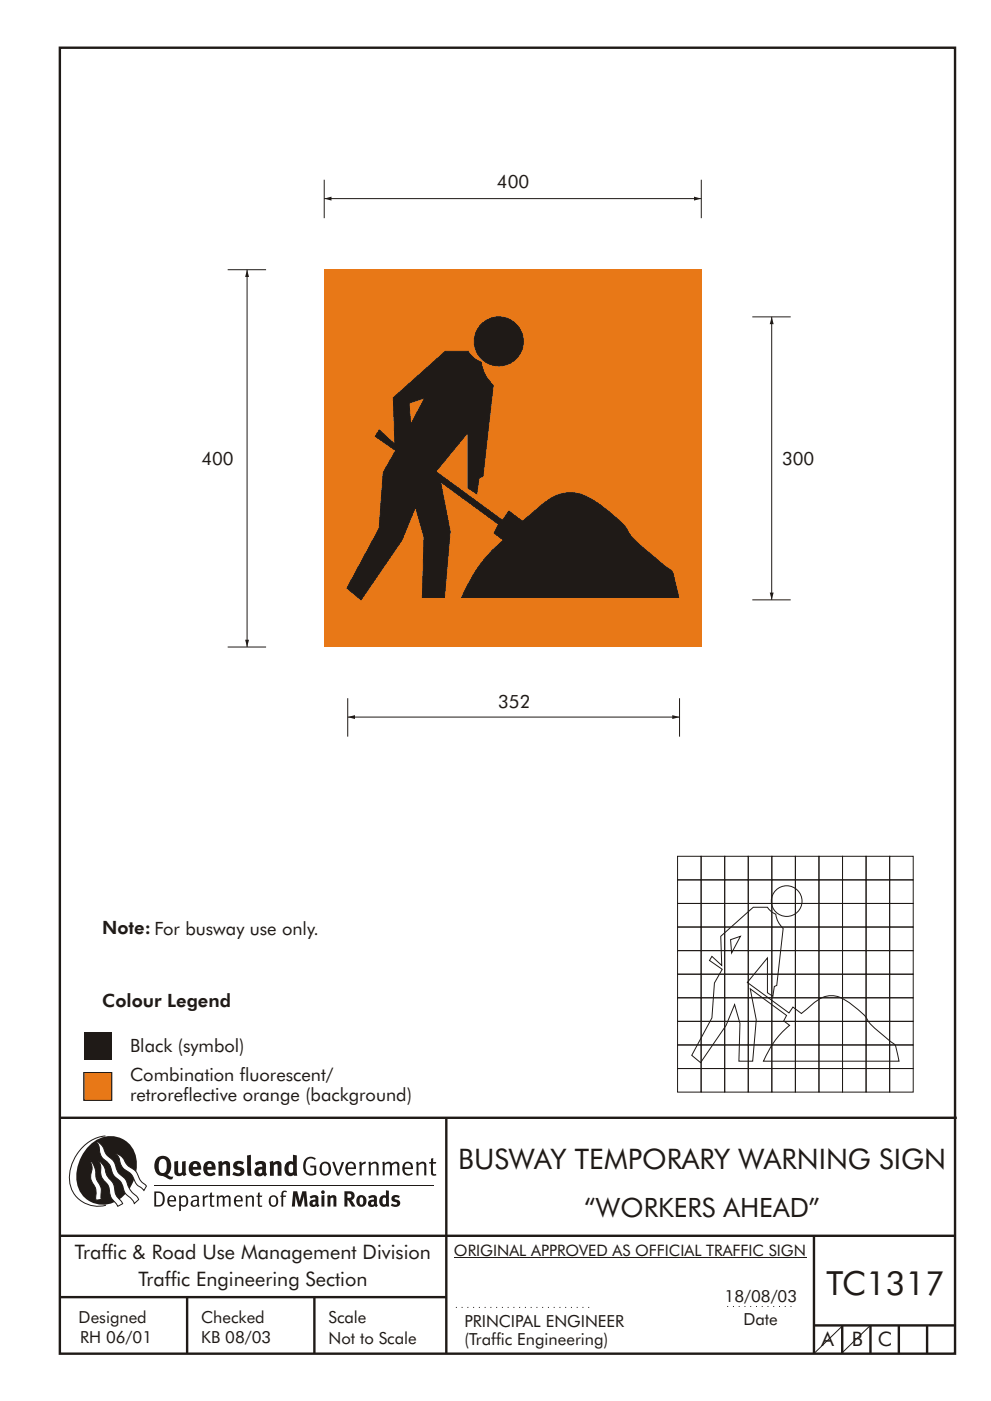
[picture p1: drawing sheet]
<svg xmlns="http://www.w3.org/2000/svg" width="210mm" height="297mm" viewBox="0 0 210 297" stroke-linecap="round" stroke-linejoin="round" font-family="sans-serif">
<path d="M17.8 218.8h5.9v5.9h-5.9z" fill="#1f1a17"/>
<path d="M17.8 227.4h5.9v5.9h-5.9z" fill-rule="evenodd" fill="#e87817" stroke="#1f1a17" stroke-width=".21"/>
<g fill="none" stroke="#1f1a17" stroke-width=".51">
<path d="M12.7 10.1h189.9v276.9h-189.9zM12.7 237h190.3M94.7 236.9v50.1M12.7 262h190M12.7 275h82M39.7 275v12M66.7 275v12M172.7 262v25M172.7 281h30M178.7 281v6M184.7 281v6M190.7 281v6"/>
<path d="M196.7 281v6"/>
</g>
<path d="M96.7 277.2h28.6M154.3 277h14" fill="none" stroke="#1f1a17" stroke-width=".21" stroke-dasharray=".2 1" stroke-linecap="butt"/>
<path d="M96.3 266.7h74.7" fill="none" stroke="#1f1a17" stroke-width=".21"/>
<path d="M17.8 227.4h5.9v5.9h-5.9z" fill-rule="evenodd" fill="#e87817" stroke="#1f1a17" stroke-width=".21"/>
<g fill="#1f1a17">
<path d="M64.9 245.6a1.61 1.61 0 0 1 2.1 0l-.2 .3a1.17 1.17 0 0 0-1.4-.2 1.17 1.17 0 0 0-.6 1.3 1.42 1.42 0 0 0 1.2 1.9l.7-.2v-1.2h-.8l-.1-.4h1.3v1.9a1.82 1.82 0 0 1-2.2-.1 1.82 1.82 0 0 1-.6-2.1l.2-.7z" fill-rule="evenodd"/>
<path d="M68.2 246.5a1.77 1.77 0 0 0 .4 2.7 1.39 1.39 0 0 0 1.4-.5 1.39 1.39 0 0 0 .2-1.5 1.19 1.19 0 0 0-2-.7zM68.5 246.8a.83 .83 0 0 1 1 .1 .83 .83 0 0 1 .2 1 .75 .75 0 0 1-.6 1 .75 .75 0 0 1-.8-.8v-.9z" fill-rule="evenodd"/>
<path d="M70.5 246.4l.4-.1 .8 2.4 .8-2.3h.5l-1.1 2.8h-.4z" fill-rule="evenodd"/>
<path d="M73.6 246.7a1.74 1.74 0 0 0 .5 2.5h.9l.5-.3-.2-.3a.89 .89 0 0 1-1.1 .2 .89 .89 0 0 1-.4-.9h1.7a1.15 1.15 0 0 0-.4-1.4 1.15 1.15 0 0 0-1.5 .2zM74 246.9a.67 .67 0 0 1 .8-.2 .67 .67 0 0 1 .3 .8h-1.3z" fill-rule="evenodd"/>
<path d="M76.2 246.4l.4-.1 .1 .4 .5-.4h.5l-.2 .5a.61 .61 0 0 0-.8 .6v1.8h-.4z" fill-rule="evenodd"/>
<path d="M78.1 246.4l.5-.1 .1 .4a.89 .89 0 0 1 .9-.4 .89 .89 0 0 1 .7 .7v2.2h-.4v-2.2l-.1-.2-.3-.1-.8 .4v2.1h-.4z" fill-rule="evenodd"/>
<path d="M81.1 246.4l.4-.1 .1 .4a.83 .83 0 0 1 .8-.4 .83 .83 0 0 1 .7 .5 .86 .86 0 0 1 .9-.5 .86 .86 0 0 1 .7 .7v2.2h-.4l-.1-2.3a.5 .5 0 0 0-.8 0l-.2 .2v2.1h-.5v-2.2l-.4-.3-.7 .4v2.1h-.4z" fill-rule="evenodd"/>
<path d="M85.7 246.7a1.74 1.74 0 0 0 .5 2.5h.9l.5-.3-.2-.3a.89 .89 0 0 1-1.1 .2 .89 .89 0 0 1-.4-.9h1.7a1.15 1.15 0 0 0-.5-1.4 1.15 1.15 0 0 0-1.4 .2zM86 246.9a.67 .67 0 0 1 .9-.2 .67 .67 0 0 1 .3 .8h-1.3z" fill-rule="evenodd"/>
<path d="M88.3 246.4l.4-.1 .1 .4a.89 .89 0 0 1 .9-.4 .89 .89 0 0 1 .8 .7v2.2h-.5v-2.2l-.1-.2-.3-.1-.8 .4v2.1h-.4z" fill-rule="evenodd"/>
<path d="M91.5 245.6l.4-.1v.9h.7l-.2 .3h-.5v2.1l.1 .1h.5l.1 .3a.71 .71 0 0 1-1.2-.6v-1.9h-.3v-.3h.3z" fill-rule="evenodd"/>
<path d="M37 246.3l.8-.2v2a.46 .46 0 0 0 .2 .6 .46 .46 0 0 0 .6-.2v-2.2l.8-.2v2.4l.2 .5-.6 .4-.2-.3a1.03 1.03 0 0 1-1.2 .2 1.03 1.03 0 0 1-.6-1z" fill-rule="evenodd"/>
<path d="M40.4 246.6a1.64 1.64 0 0 0 0 2.3 1.64 1.64 0 0 0 2.3 .1l-.4-.5a.78 .78 0 0 1-.9 .3 .78 .78 0 0 1-.5-.8h1.8a1.37 1.37 0 0 0-.6-1.6 1.37 1.37 0 0 0-1.7 .2zM41.1 246.9a.48 .48 0 0 1 .6-.1 .48 .48 0 0 1 .2 .6h-1z" fill-rule="evenodd"/>
<path d="M43.5 246.6a1.65 1.65 0 0 0-.2 2 1.65 1.65 0 0 0 1.9 .7l.5-.3-.3-.5a.78 .78 0 0 1-.9 .3 .78 .78 0 0 1-.5-.8h1.8a1.37 1.37 0 0 0-.6-1.6 1.37 1.37 0 0 0-1.7 .2zM44.1 246.9a.48 .48 0 0 1 .6-.1 .48 .48 0 0 1 .2 .6h-.9z" fill-rule="evenodd"/>
<path d="M46.3 246.3l.7-.2 .1 .4a.95 .95 0 0 1 1-.3 .95 .95 0 0 1 .7 .8v2.3h-.8v-2.3l-.3-.2-.5 .3v2.2h-.8z" fill-rule="evenodd"/>
<path d="M49.7 246.5a1.73 1.73 0 0 1 2-.1l-.2 .6-.6-.2a.42 .42 0 0 0-.6 .2l.2 .3a1.23 1.23 0 0 1 1.4 1 1.47 1.47 0 0 1-2.3 .9l-.3-.2 .3-.6 .7 .4a.47 .47 0 0 0 .7-.4 .87 .87 0 0 0-1-.5l-.4-.2-.1-.4z" fill-rule="evenodd"/>
<path d="M54.1 246.6l.3 .6 .3-.2a.62 .62 0 0 1 .9 0l.1 .4a1.21 1.21 0 0 0-1.4 .3 1.21 1.21 0 0 0-.1 1.3 1.19 1.19 0 0 0 1.6 .1l.5 .3 .4-.4-.3-.4v-1.4a.96 .96 0 0 0-1.3-1zM55 248l.6-.1v.7a.43 .43 0 0 1-.6 .1 .43 .43 0 0 1 0-.7z" fill-rule="evenodd"/>
<path d="M57.2 246.3l.7-.2 .1 .4a.95 .95 0 0 1 1-.3 .95 .95 0 0 1 .7 .8v2.3h-.8v-2.3l-.2-.2-.6 .3v2.2h-.8z" fill-rule="evenodd"/>
<path d="M62.2 244.8v1.5a1.29 1.29 0 0 0-1.4 .2 1.29 1.29 0 0 0-.5 1.3 1.24 1.24 0 0 0 .6 1.4 1.24 1.24 0 0 0 1.4-.1l.1 .2h.7l-.1-4.3zM61.5 246.9l.4-.1 .3 .2v1.5l-.3 .1a.48 .48 0 0 1-.6-.4 1.52 1.52 0 0 1 .2-1.3z" fill-rule="evenodd"/>
<path d="M52.4 245l.8-.2 .2 4.5h-.8l-.1-.2z" fill-rule="evenodd"/>
</g>
<path d="M22.4 240.8a9 9 0 0 0-7.4 10.9 6.2 6.2 0 0 0 7.5 3.8M32.7 251.4h59.4" fill="none" stroke="#1f1a17" stroke-width=".21"/>
<path d="M19.1 242.7a5.7 5.7 0 0 1 6.5-1.4 5.7 5.7 0 0 1 3.4 5.7 8.6 8.6 0 0 1-6.2 8.3 5.7 5.7 0 0 1-6.5-7 9.9 9.9 0 0 1 2.8-5.6z" fill-rule="evenodd" fill="#1f1a17"/>
<path d="M24.5 244.5a3.1 3.1 0 0 1 2.3 2.2l.7 .7a3.2 3.2 0 0 1 2 2.4l.4 .6 1.2 1.1-.6 .9-.2-.3a3.5 3.5 0 0 1-1.9-2.1 3.8 3.8 0 0 0-2.1-2.1 3.5 3.5 0 0 1-1-2.3zM20.4 241.9a3.4 3.4 0 0 1 1.9 2.5l.7 .8a3.3 3.3 0 0 1 1.7 2.6 4.4 4.4 0 0 0 1.7 2l.3 .3a6.1 6.1 0 0 0 2.5 3.7l.2 .5-.9 .9a6.1 6.1 0 0 0-1.9-2.2l-.4-.8a3.6 3.6 0 0 0-1.9-2.8l-.6-1a3.6 3.6 0 0 0-1.9-2.8 3.7 3.7 0 0 1-.8-2.4zM21 246.1a3.4 3.4 0 0 1 1.5 2.8l.6 .9a3.8 3.8 0 0 1 1.4 3.1l.3 .7 1.2 1.6-1 .6-.5-.8a3.2 3.2 0 0 1-1.3-2.8 4.3 4.3 0 0 0-1.4-2.2 4.7 4.7 0 0 1-.5-2.9zM19.2 246.1a5.1 5.1 0 0 1 1.2 3.7l.3 .7a3.1 3.1 0 0 1 .7 3l.1 .8-1.1 .2-.1-.8a3.5 3.5 0 0 0-.9-3.2 3.6 3.6 0 0 1 .1-2.6z" fill-rule="evenodd" fill="#fff" stroke="#1f1a17" stroke-width=".21"/>
<g fill="#1f1a17">
<path d="M33.4 245.5a2.51 2.51 0 0 0 .4 3.7l.8 .1a2.78 2.78 0 0 0 2 .7l.2-.5h-.6l-.7-.4a2.56 2.56 0 0 0 0-3.8 1.83 1.83 0 0 0-2.1 .2zM34 245.9a.87 .87 0 0 1 1 0 .87 .87 0 0 1 .4 .9v.4a1.17 1.17 0 0 1-.9 1.5l-.3-.1a2.38 2.38 0 0 1-.2-2.7z" fill-rule="evenodd"/>
<path d="M33.1 252.9v2.6a1.12 1.12 0 0 0 1.2-.3 1.12 1.12 0 0 0 .2-1.2l-.1-.5-.3-.4zM32.7 252.6h1.1a1.67 1.67 0 0 1 1.2 1.7 1.67 1.67 0 0 1-1.3 1.5h-1zM36.1 253.9l-.2 .5h1.1a.55 .55 0 0 0-.3-.6 .55 .55 0 0 0-.6 .1zM35.8 253.8a.95 .95 0 0 1 1.2-.2 .95 .95 0 0 1 .4 1.1h-1.5a.72 .72 0 0 0 .4 .8 .72 .72 0 0 0 .9-.2l.1 .3a1.15 1.15 0 0 1-1.5 0 1.15 1.15 0 0 1-.2-1.5zM38.4 254.1v1.2a.7 .7 0 0 0 .9 .1 .7 .7 0 0 0 .2-.9 .61 .61 0 0 0-.4-.7 .61 .61 0 0 0-.7 .3zM38 253.5l.3-.1 .1 .4a.95 .95 0 0 1 1.2-.2 .95 .95 0 0 1 .3 1.2 .92 .92 0 0 1-.5 1 .92 .92 0 0 1-1-.2v1.1l-.4 .1zM40.9 254.8a.5 .5 0 0 0 .2 .8 .5 .5 0 0 0 .7-.4v-.6zM40.5 253.7a1 1 0 0 1 1.7 .3v1.4l.2 .2-.2 .3-.3-.3a.78 .78 0 0 1-1.4-.1 .78 .78 0 0 1 .8-1.1h.5a.58 .58 0 0 0-.3-.7 .58 .58 0 0 0-.7 .3zM43 253.5l.3-.1 .1 .4 .3-.3 .5-.1-.2 .4a.52 .52 0 0 0-.6 .6v1.4h-.4zM44.6 252.9l.4-.1-.1 .7h.6l-.1 .3h-.5v1.5a.35 .35 0 0 0 .6 .3v.2a.57 .57 0 0 1-.6 .1 .57 .57 0 0 1-.3-.5v-1.6h-.3v-.3h.3zM45.9 253.5l.4-.1 .1 .4 .2-.2a.64 .64 0 0 1 1 .2 .7 .7 0 0 1 .8-.4 .7 .7 0 0 1 .5 .7v1.7h-.3v-1.7l-.3-.3-.7 .3v1.7h-.3v-1.6a.38 .38 0 0 0-.3-.5 .38 .38 0 0 0-.5 .2l-.1 .2v1.7h-.4zM50.2 253.9l-.2 .5h1.1a.55 .55 0 0 0-.2-.6 .55 .55 0 0 0-.7 .1zM49.9 253.8a.95 .95 0 0 1 1.2-.2 .95 .95 0 0 1 .4 1.1h-1.5a.72 .72 0 0 0 .4 .8 .72 .72 0 0 0 .9-.2l.1 .3a1.15 1.15 0 0 1-1.5 0 1.15 1.15 0 0 1-.2-1.5zM52.1 253.5l.3-.1 .1 .4a.72 .72 0 0 1 .8-.4 .72 .72 0 0 1 .6 .7v1.7h-.4v-1.6a.45 .45 0 0 0-.3-.5 .45 .45 0 0 0-.5 .3l-.2 .1v1.7h-.3zM54.7 252.9l.4-.1v.7h.6l-.1 .3h-.5v1.5a.35 .35 0 0 0 .5 .3v.2a.57 .57 0 0 1-.6 .1 .57 .57 0 0 1-.3-.5v-1.6h-.3v-.3h.3zM57.6 253.9l-.2 .7a.65 .65 0 0 0 .3 .8 .65 .65 0 0 0 .8-.2l.1-.1a.93 .93 0 0 0-.7-1.4zM57.3 253.7a1.12 1.12 0 0 1 1.4 .1 1.12 1.12 0 0 1 .3 1.4 1.01 1.01 0 0 1-1.3 .6 1.01 1.01 0 0 1-.7-1.2zM59.9 252.6l.5-.2 .5 .2-.1 .2-.4-.1-.3 .2v.6h.6l-.1 .3h-.5v2h-.4v-2h-.2v-.3h.2zM62.2 252.6l-.3 3.2h.7l.1-2.3 .6 2.3h.6l.6-2.3 .1 2.3h.7l-.3-3.2h-.9l-.5 2.1-.5-2.1zM65.7 253.7l.3 .5a.51 .51 0 0 1 .5-.4 .51 .51 0 0 1 .4 .4v.1a.88 .88 0 0 0-1.1 .4 .88 .88 0 0 0 .2 1.1 .9 .9 0 0 0 1.1-.2l.3 .3 .4-.3-.2-.3v-1.1a.87 .87 0 0 0-.5-.8 .87 .87 0 0 0-1 .1zM66.4 254.8h.5v.5l-.1 .1h-.3l-.2-.1zM68.2 253.5v2.3h.6v-2.4zM68.1 252.8a.4 .4 0 0 0 .8 0 .4 .4 0 0 0-.8 0zM69.4 253.5l.1 2.3h.6v-1.7a.33 .33 0 0 1 .4-.2 .33 .33 0 0 1 .3 .4v1.5h.6v-1.7a.75 .75 0 0 0-.6-.7 .75 .75 0 0 0-.8 .3v-.3zM73.1 252.6v3.2h.6v-1.3l.3 .2 .7 1.1h.7l-.9-1.4a.94 .94 0 0 0 .7-1 .94 .94 0 0 0-.9-.8zM73.7 253.1a.51 .51 0 0 1 .8 .1 .51 .51 0 0 1-.2 .7l-.6 .1zM75.9 253.7a1.19 1.19 0 0 0-.1 1.7 1.19 1.19 0 0 0 1.8 0 1.19 1.19 0 0 0-.1-1.6 1.19 1.19 0 0 0-1.6-.1zM76.5 253.9l.2-.1a.99 .99 0 0 1 0 1.6 1.06 1.06 0 0 1-.2-1.5zM78.1 253.7l.3 .5a.51 .51 0 0 1 .5-.4 .51 .51 0 0 1 .5 .4v.1a.88 .88 0 0 0-1.2 .4 .88 .88 0 0 0 .2 1.1 .9 .9 0 0 0 1.1-.2l.3 .3 .4-.3-.2-.3v-1.1a.87 .87 0 0 0-.5-.8 .87 .87 0 0 0-1 .1zM78.9 254.8h.4v.5l-.1 .1h-.3l-.1-.1zM81.9 252.4v1.1a1.2 1.2 0 0 0-1.4 .6 1.2 1.2 0 0 0 .2 1.4l.5 .4 .8-.2v.1h.6l-.1-3.3zM81.4 253.9l.5 .2-.1 1.2a.46 .46 0 0 1-.5-.1 .46 .46 0 0 1-.1-.5zM83.3 253.6a.79 .79 0 0 0-.1 .9 .79 .79 0 0 0 .9 .4 .33 .33 0 0 1 0 .5 .33 .33 0 0 1-.5 0l-.4-.2-.3 .4a1.15 1.15 0 0 0 1.2 .3 1.15 1.15 0 0 0 .8-1 1.49 1.49 0 0 0-1.2-.8 .4 .4 0 0 1 .3-.3 .4 .4 0 0 1 .4 .1l.2 .1 .2-.4a1.47 1.47 0 0 0-1.5 0z" fill-rule="evenodd"/>
</g>
<path d="M73.8 152h70.4" fill="none" stroke="#1f1a17" stroke-width=".21"/>
<g fill="#1f1a17">
<path d="M142.6 151.6l1.6 .4-1.6 .5 1.6-.5-1.6 .5z" fill-rule="evenodd"/>
<path d="M73.8 152l1.5-.4v.9z" fill-rule="evenodd"/>
</g>
<path d="M68.8 42.1h80M73.8 148v8.2M144.2 148v8.2" fill="none" stroke="#1f1a17" stroke-width=".21"/>
<g fill="#1f1a17">
<path d="M147.2 41.7l1.6 .4-1.6 .4 1.6-.4-1.6 .4z" fill-rule="evenodd"/>
<path d="M68.8 42.1l1.5-.4v.8z" fill-rule="evenodd"/>
</g>
<path d="M68.8 57.2h80v80h-80z" fill="#e87817"/>
<path d="M68.8 38.1v8.2M148.8 38.1v8.2M48.3 57.2h8.2M52.4 57.2v80M48.3 137.2h8.2" fill="none" stroke="#1f1a17" stroke-width=".21"/>
<g fill="#1f1a17">
<path d="M52 135.6h.8l-.4 1.6z" fill-rule="evenodd"/>
<path d="M52.4 57.2l.4 1.5h-.8z" fill-rule="evenodd"/>
</g>
<path d="M159.6 67.2h8.2M163.7 67.2v60M159.6 127.2h8.2" fill="none" stroke="#1f1a17" stroke-width=".21"/>
<g fill="#1f1a17">
<path d="M163.3 125.6h.8l-.4 1.6z" fill-rule="evenodd"/>
<path d="M163.7 67.2l.4 1.5h-.8z" fill-rule="evenodd"/>
</g>
<path d="M100.6 72.4a5.2 5.2 0 0 0 10.4 0 5.2 5.2 0 0 0-10.4 0zM83.5 84.3l11-9.8h4.8l.6 .8a5.5 5.5 0 0 0 2.2 1.5 8.1 8.1 0 0 0 2.5 4.9l-2.1 19.3-.9 .4-.5 3.3-1.8-1.2v-11.8l-6.8 8.3 14.1 10.3 1.4-2 2.8 2.2 .7-.6a30.8 30.8 0 0 1 6.7-4.9 7.9 7.9 0 0 1 7.4 .9 37.3 37.3 0 0 1 7.1 5.8 11.5 11.5 0 0 0 3.6 4.3l5.3 4.4a2.35 2.35 0 0 1 1.4 2l1 4.3h-46.1a30.5 30.5 0 0 1 8.9-12.2l-2-1.5 1-1.8-12.3-9.1 2 10.6-1.2 14h-4.7l.4-12.8-1.8-6.4-2.9 7-8.7 12.7-3-2.5 6.9-12.7 .8-11.8 2.6-4.7-4.3-3 .9-1.4 3.3 3.1zM86.8 85.5l3.3-1.2-3 5.7z" fill-rule="evenodd" fill="#1f1a17" stroke="#1f1a17" stroke-width=".21"/>
<g fill="none" stroke="#1f1a17" stroke-width=".21">
<path d="M143.8 196.5h5v5h-5zM143.8 191.5h5v5h-5zM143.8 186.5h5v5h-5zM143.8 181.5h5v5h-5zM148.8 196.5h5v5h-5zM148.8 191.5h5v5h-5zM148.8 186.5h5v5h-5zM148.8 181.5h5v5h-5zM152.9 198.5l6.9-6.1h3l.9 .9 .9 .5 .5 1.7 1.1 1.4-1.4 12-.5 .3-.3 2-1.2-.7v-7.4l-4.2 5.2 8.8 6.5 .8-1.3 1.8 1.4a23.2 23.2 0 0 1 4.6-3.5 5.4 5.4 0 0 1 5.6 1.2 12.1 12.1 0 0 1 4.4 4.5l4.8 4a1.38 1.38 0 0 1 .8 1.3l.5 2.6h-28.7a19.1 19.1 0 0 1 5.5-7.6l-1.2-1 .6-1.1-7.7-5.6 1.3 6.5-.8 8.8h-2.9l.2-8-1.1-4-1.8 4.4-5.5 7.9-1.8-1.5 4.2-8 .6-7.4 1.6-2.9-2.7-1.9 .5-.8 2.1 1.9zM153.8 196.5h5v5h-5zM153.8 191.5h5v5h-5zM153.8 186.5h5v5h-5z"/>
<path d="M153.8 181.5h5v5h-5zM155 199.2l2.1-.7-1.9 3.6zM158.8 196.5h5v5h-5zM158.8 191.5h5v5h-5zM158.8 186.5h5v5h-5zM158.8 181.5h5v5h-5zM163.8 196.5h5v5h-5zM163.8 191.5h5v5h-5zM163.8 186.5h5v5h-5zM163.8 181.5h5v5h-5zM168.8 196.5h5v5h-5zM168.8 191.5h5v5h-5z"/>
<path d="M168.8 186.5h5v5h-5zM168.8 181.5h5v5h-5zM173.8 196.5h5v5h-5zM173.8 191.5h5v5h-5zM173.8 186.5h5v5h-5zM173.8 181.5h5v5h-5zM178.8 196.5h5v5h-5zM178.8 191.5h5v5h-5zM178.8 186.5h5v5h-5zM178.8 181.5h5v5h-5zM183.8 196.5h5v5h-5zM183.8 191.5h5v5h-5z"/>
<path d="M183.8 186.5h5v5h-5zM183.8 181.5h5v5h-5zM188.8 196.5h5v5h-5zM188.8 191.5h5v5h-5zM188.8 186.5h5v5h-5zM188.8 181.5h5v5h-5zM143.8 216.5h5v5h-5zM143.8 211.6h5v4.9h-5zM143.8 206.5h5v5.1h-5zM143.8 201.5h5v5h-5zM148.8 216.5h5v5h-5zM148.8 211.6h5v4.9h-5z"/>
<path d="M148.8 206.5h5v5.1h-5zM148.8 201.5h5v5h-5zM153.8 216.5h5v5h-5zM153.8 211.6h5v4.9h-5zM153.8 206.5h5v5.1h-5zM153.8 201.5h5v5h-5zM158.8 216.5h5v5h-5zM158.8 211.6h5v4.9h-5zM158.8 206.5h5v5.1h-5zM158.8 201.5h5v5h-5zM163.8 216.5h5v5h-5zM163.8 211.6h5v4.9h-5z"/>
<path d="M163.8 206.5h5v5.1h-5zM163.8 201.5h5v5h-5zM168.8 216.5h5v5h-5zM168.8 211.6h5v4.9h-5zM168.8 206.5h5v5.1h-5zM168.8 201.5h5v5h-5zM173.8 216.5h5v5h-5zM173.8 211.6h5v4.9h-5zM173.8 206.5h5v5.1h-5zM173.8 201.5h5v5h-5zM178.8 216.5h5v5h-5zM178.8 211.6h5v4.9h-5z"/>
<path d="M178.8 206.5h5v5.1h-5zM178.8 201.5h5v5h-5zM183.8 216.5h5v5h-5zM183.8 211.6h5v4.9h-5zM183.8 206.5h5v5.1h-5zM183.8 201.5h5v5h-5zM188.8 216.5h5v5h-5zM188.8 211.6h5v4.9h-5zM188.8 206.5h5v5.1h-5zM188.8 201.5h5v5h-5zM143.8 226.5h5v5h-5zM143.8 221.5h5v5h-5z"/>
<path d="M148.8 226.5h5v5h-5zM148.8 221.5h5v5h-5zM153.8 226.5h5v5h-5zM153.8 221.5h5v5h-5zM158.8 226.5h5v5h-5zM158.8 221.5h5v5h-5zM163.8 226.5h5v5h-5zM163.8 221.5h5v5h-5zM168.8 226.5h5v5h-5zM168.8 221.5h5v5h-5zM173.8 226.5h5v5h-5zM173.8 221.5h5v5h-5z"/>
<path d="M178.8 226.5h5v5h-5zM178.8 221.5h5v5h-5zM183.8 226.5h5v5h-5zM183.8 221.5h5v5h-5zM188.8 226.5h5v5h-5zM188.8 221.5h5v5h-5zM178.8 281.1l-6.1 5.9M184.6 281.1l-6.1 5.9"/>
<circle cx="166.9" cy="191" r="3.3"/>
</g>
<text font-size="7.1" fill="#1f1a17" x="175.3" y="274.5">TC1317</text>
<text font-size="6" fill="#1f1a17" x="97.2" y="247.8">BUSWAY TEMPORARY WARNING SIGN</text>
<text font-size="5.6" fill="#1f1a17" x="123.9" y="258">“WORKERS AHEAD”</text>
<g font-size="4.2" fill="#1f1a17">
<text x="15.9" y="267">Traffic &amp; Road Use Management Division</text>
<text x="29.4" y="272.6">Traffic Engineering Section</text>
<text x="174.3" y="285.4">A</text>
<text x="180.7" y="285.4">B</text>
<text x="186.2" y="285.4">C</text>
</g>
<g font-size="3.9" fill="#1f1a17">
<text x="105.4" y="39.8">400</text>
<text x="42.7" y="98.5">400</text>
<text x="165.9" y="98.5">300</text>
<text x="105.7" y="150.2">352</text>
<text x="21.7" y="198.1">Note: For busway use only.</text>
<text x="21.7" y="213.6">Colour Legend</text>
<text x="27.6" y="223">Black (symbol)</text>
<text x="27.6" y="229.3">Combination fluorescent/</text>
<text x="27.6" y="233.5">retroreflective orange (background)</text>
</g>
<g font-size="3.5" fill="#1f1a17">
<text x="16.7" y="280.5">Designed</text>
<text x="42.7" y="280.5">Checked</text>
<text x="69.7" y="280.5">Scale</text>
<text x="98.5" y="281.4">PRINCIPAL ENGINEER</text>
<text x="153.7" y="276.1">18/08/03</text>
<text x="157.7" y="281">Date</text>
<text x="17" y="284.8">RH 06/01</text>
<text x="42.7" y="284.8">KB 08/03</text>
<text x="69.7" y="285">Not to Scale</text>
<text x="98.5" y="285.1">(Traffic Engineering)</text>
</g>
<text font-size="3.4" fill="#1f1a17" x="96.3" y="266.3">ORIGINAL APPROVED AS OFFICIAL TRAFFIC SIGN</text>
</svg>
